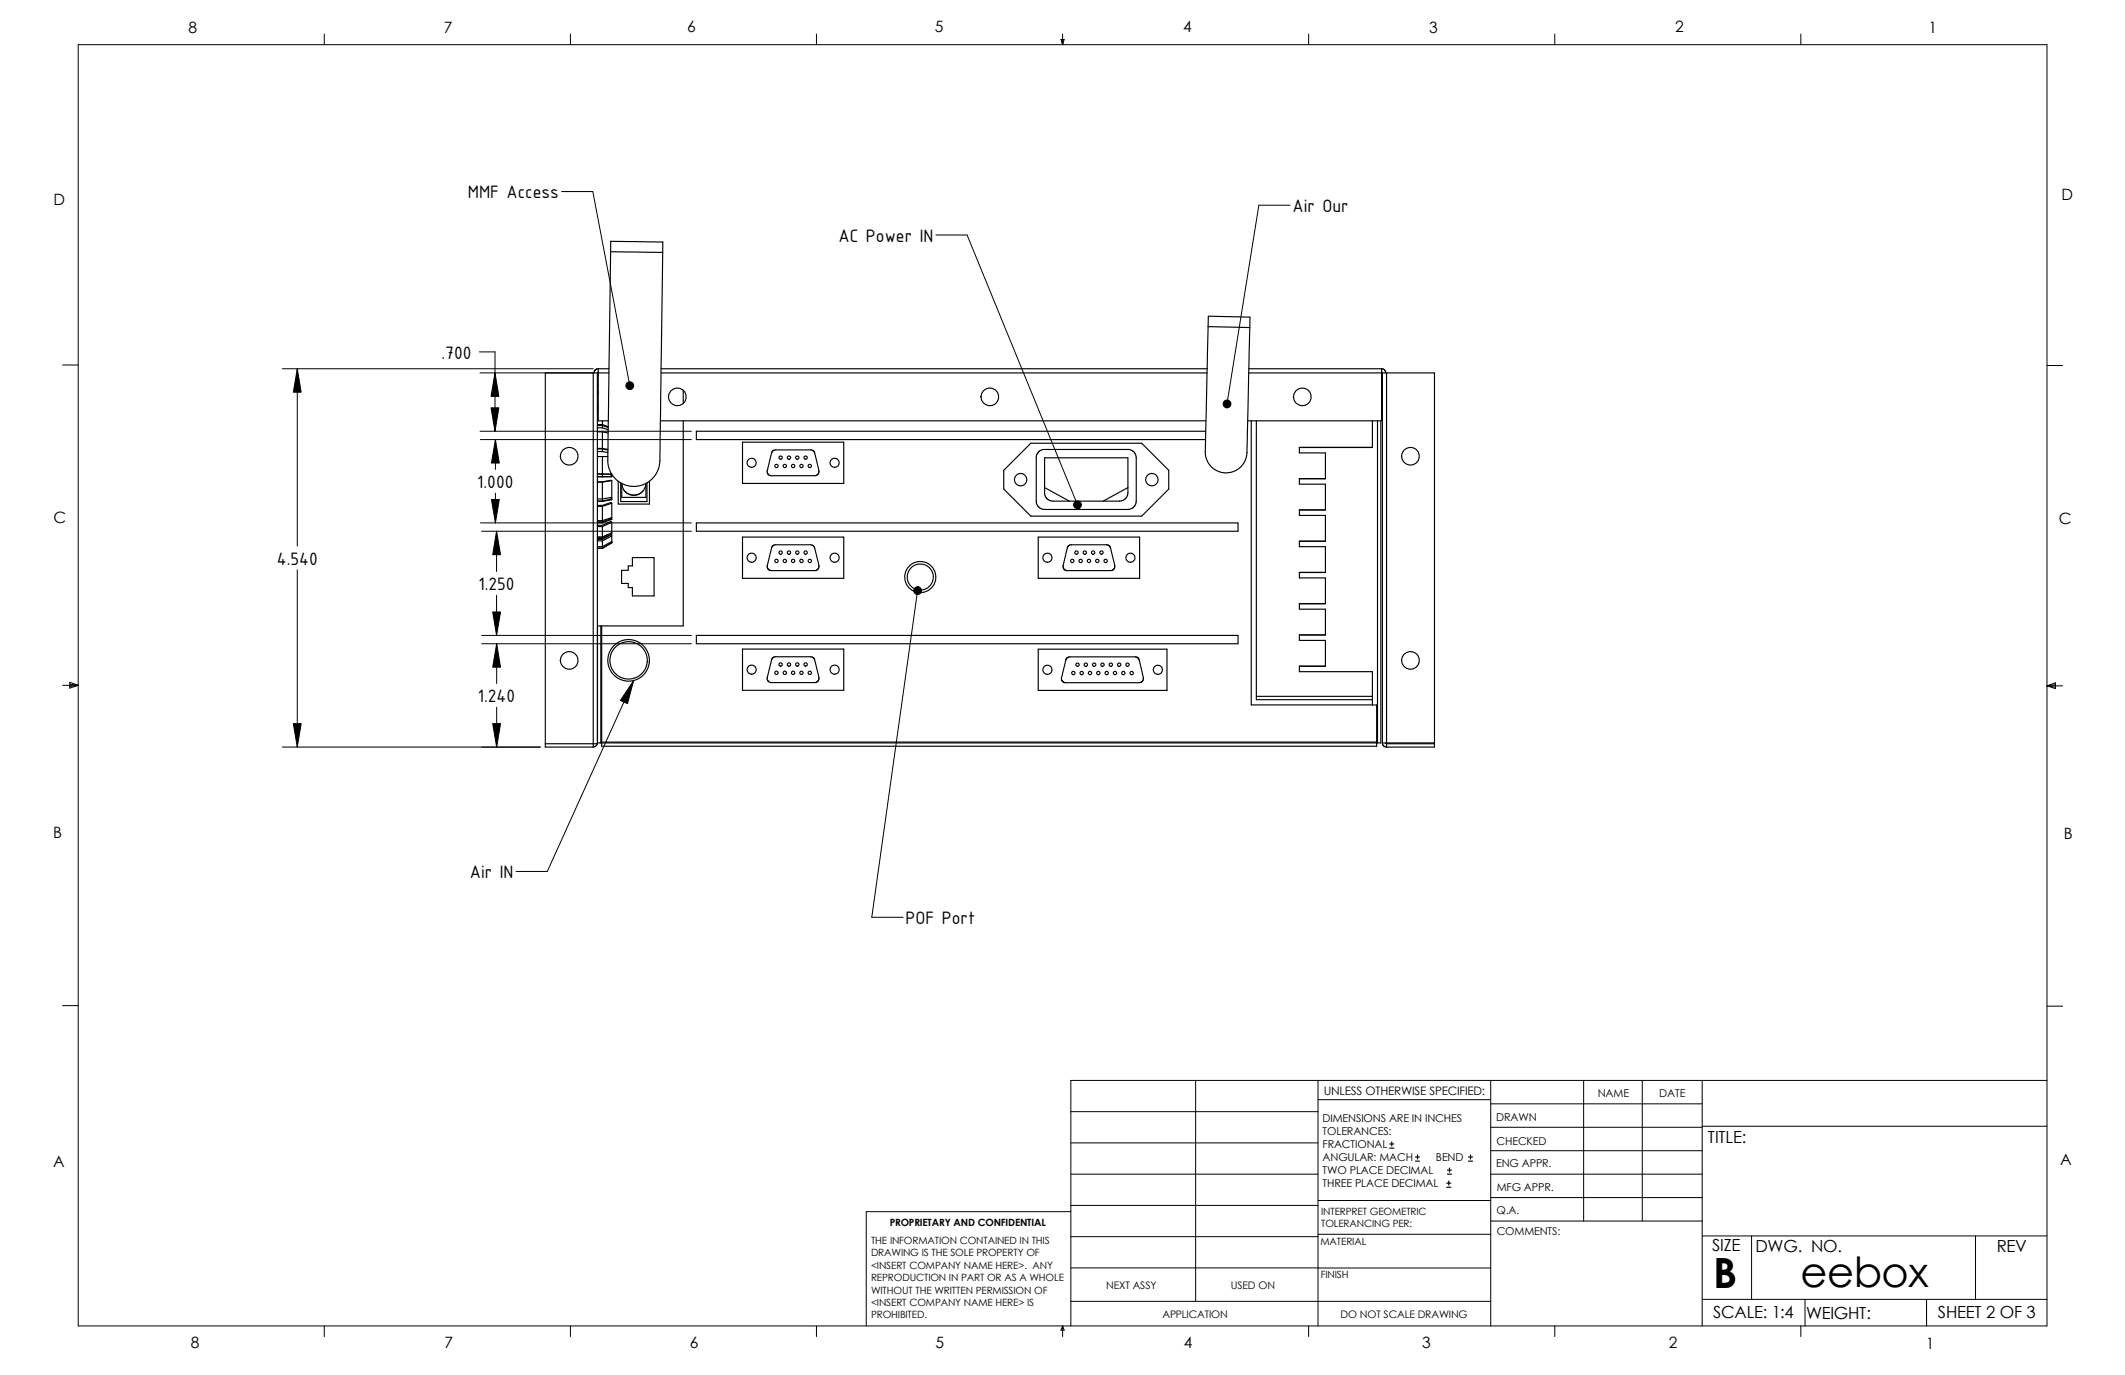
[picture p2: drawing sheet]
<svg xmlns="http://www.w3.org/2000/svg" width="432mm" height="279mm" viewBox="0 0 432 279" stroke-linecap="round" stroke-linejoin="round" font-family="sans-serif">
<g fill="none" stroke="#000" stroke-width=".2">
<path d="M15.9 9.1h400v260.3h-400zM65.9 6.9v2.2M115.9 6.9v2.2M165.9 6.9v2.2M215.6 8h.6l-.3 1.1zM215.7 8l.2 1.1M215.9 6.9v2.2M216 8l-.1 1.1M265.9 6.9v2.2M315.9 6.9v2.2M365.9 6.9v2.2M114.1 38.9h6.4l7.5 39.5"/>
<path d="M190.2 47.8h6.3l22.4 54.8M262.1 41.7h-6.3l-6.5 40.4M12.7 74.2h3.2M57.4 74.9h63.1M60.4 74.9l.8 4.8h-1.6zM60.4 74.9v36.1M97.4 71.5h3.2v16.1M97.5 75.8h23M100.6 75.8l.8 4.7h-1.6zM127.5 77.7a.8 .8 0 0 1 1.2 .3 .8 .8 0 0 1-.6 1.1l-.1-.7 .1 .7a.8 .8 0 0 1-.8-.4 .8 .8 0 0 1 .2-1zM415.9 74.3h3.2M97.5 87.6h43"/>
<path d="M97.6 89.3h42.9M99.8 82.9h1.6l-.8 4.7zM100.7 89.3l.8 4.8h-1.6zM100.7 89.3v6.1M248.8 81.4a.8 .8 0 0 1 1.3 .5 .8 .8 0 0 1-.9 1l.1-.8-.1 .8a.8 .8 0 0 1-.6-.6 .8 .8 0 0 1 .2-.9zM60.4 115.8v36M97.6 106.3h42.9M97.9 107.9h42.6M99.9 101.5h1.6l-.8 4.8zM100.7 100.2v6.1M100.9 107.9l.8 4.8h-1.6zM100.9 107.9v8.2"/>
<path d="M185.9 119.5l.7-.3-.1 .8 .1-.8a.79 .79 0 0 1 .6 1.1 .79 .79 0 0 1-1.1 .4 .79 .79 0 0 1-.2-1.2zM218.3 102.1a.8 .8 0 0 1 1.3 0 .8 .8 0 0 1-.4 1.2l-.3-.7 .3 .7a.8 .8 0 0 1-.9-.3 .8 .8 0 0 1 0-.9zM12.7 139.3h3.2M14.2 138.6l1.7 .7-1.7 .5zM14.2 139l1.7 .3M15.9 139.3l-1.7 .2M97.9 129.1h42.6M97.9 130.8h42.6M100.1 124.4h1.6l-.8 4.7zM100.9 120.9v8.2M100.9 130.8l.8 4.8h-1.6zM100.9 130.8v8.1"/>
<path d="M128.7 138.3l-1.2 4.7-1.4-.7zM128.7 138.3l-17.5 38.8h-6.3M186.5 120l-9.4 66.4h6.4M415.9 139.4l1.8 .2M415.9 139.4l1.8-.7v1.2zM415.9 139.4h3.2M417.7 139.1l-1.8 .3M57.4 151.8h52.4M59.6 147h1.6l-.8 4.8zM100.1 147h1.6l-.8 4.8zM100.9 143.7v8.1M12.7 204.3h3.2"/>
<path d="M243 219.5v44.9M267.8 219.5v49.9M302.9 219.5v49.9M321.8 219.5v28.6M333.7 219.5v28.6M345.9 219.5v49.9M415.9 219.5h-198.3v49.9M415.9 204.4h3.2M217.6 225.9h50.2M217.6 238.6h50.2M217.6 232.2h50.2M267.8 223.5h35.1"/>
<path d="M302.9 238.6h43M302.9 224.3h43M302.9 229.1h43M302.9 233.8h43M345.9 228.9h70M217.6 246.2h-41.6v23.2M217.6 257.6l85.3 .1M217.6 244.9h50.2M217.6 251.3h50.2M267.8 243.9h35.1M267.8 250.8h35.1M302.9 243.4h43"/>
<path d="M302.9 248.1h43M345.9 251.1h70M355.9 251.1v12.9M401.4 251.1v12.9M65.9 269.4v2.2M115.9 269.4v2.2M165.9 269.4v2.2M215.9 269.4l.3 .9h-.6zM215.9 269.4v2.2M217.6 264.4h85.3M265.9 269.4v2.2M315.9 269.4v2.2"/>
<path d="M345.9 264h70M365.9 269.4v2.2M366.8 264v5.4M391.5 264v5.4"/>
</g>
<g fill="none" stroke="#000" stroke-width=".23">
<path d="M124.1 51.2l-.6 42.8 .5 1.8 1.1 1.6 1.5 1 1.1 .3 1 .1h.9l1.3-.4 1.4-.9 1.1-1.3 .6-2 .7-42.9M124.1 51.2l10.6 .1M124.1 51.2v-2.2l4.4 .1 6.2 .1v2.1M120.5 75.8v76M121.4 75.8h-10.6v76h9.7M121.4 79.5h.2M121.4 79.8h.2M121.4 78.4h.2M121.4 78.2h.2M121.4 76.4h.2M121.4 75.8v75.3h-10.6M121.4 76.3h.2"/>
<path d="M121.6 74.9l-.7 .3-.2 .6M121.6 75.6l-.2 .2M121.6 75.8h2.1M121.6 74.9v10.6h2M121.6 74.9h2.2M134.3 75.8h111M134.3 74.9h111M138.8 79.3v2.7M245.5 66.4l-.6 25.9 .5 1.6 .9 1.1 1.5 .9 1.2 .2 1.3-.2 1.4-.7 1.1-1.1 .5-1.5 .7-26M245.5 66.4l8.5 .2M245.5 66.4v-2.1h.8l7.7 .2v2.1M253.7 75.8h27"/>
<path d="M253.8 74.9h26.9M280.7 74.9l.7 .3 .2 .6M280.7 75.6l.2 .2M280.7 74.9v10.6h-27.2M280.9 75.8h10.6v75.2h-10.6M280.9 75.8v75.2M281.7 75.8v75.2M121.4 92.8h2.1M121.4 96.3l2.9 .1M121.4 87.8h1M121.4 91.1h1M121.4 98h1"/>
<path d="M121.4 91.2h1M121.4 83.4h.2M121.4 86.3h1M121.4 86.5h1M121.4 82.3h.2M121.4 82.5h.2M121.4 80.2h.2M121.4 80h.2M121.4 82.9h.2M121.4 86.9h1M121.4 96.9h2.9M121.4 91.8h1"/>
<path d="M122.4 85.5v.8M122.4 86.5v.4M122.4 87.8v3.3M122.4 91.2v.6M122.4 92.8v4.1h1.9M122.4 98v3.8M122.4 91.1l1.1 .2M122.4 87.8l1.2 .2M122.4 91.2l1.1 .2M122.4 86.3l1.2 .4M122.4 86.5l1.2 .4M122.4 86.9l1.2 .4"/>
<path d="M122.4 91.8l1.1 .1M124.3 96.4h-.1v.5M124.3 96.4v.5M124.3 97.7v3.8M124.3 97.7l-1.9 .3M124.3 97.7l-2.9 .2M125.6 97.8v4.6h6.4v-4.6M126.1 98.1v3.8h5.4v-3.8M126.3 98.2a2.46 2.46 0 0 0 2.5 2.4 2.46 2.46 0 0 0 2.5-2.4v2.9h-5zM126.8 99.7h.1M126.9 99.7a2.43 2.43 0 0 0 3.8 0M130.8 99.7h-.1"/>
<path d="M134.2 85.5h110.8M138.8 85.5v41.7h-17.4M150.9 89.9h20.5v8.3h-20.5zM166.4 95.6v.4l-.2 .4-.6 .3h-9l-.4-.2-.3-.6 .9-3.9 .2-.4 .4-.2 7.7 .1 .4 .5 .9 3.6M204 95.6l5.5-5.5h22.5l5.5 5.5v3.8l-5.5 5.5h-22.5l-5.5-5.5zM210.9 91.9l.5-.4 .6-.2h17.4l.6 .2 .7 .7 .2 .8v8.8l-.2 .9-.7 .6-.8 .2h-16.9l-.9-.2-.5-.4-.3-.8v-9.3zM212.3 93h16.9v7.1l-.2 .7-.7 .8-.8 .2h-13.5l-.7-.1-.7-.5-.3-.8zM212.3 99.1l5 2.7M229.2 99.1l-5 2.7M245 87.6h-103.5v1.7h103.5M254.3 85.5v57.7l25.6 .1M255.3 85.5v56.7h23.6"/>
<path d="M278.9 85.5v5.4h-14.9v1.1h5.3v5.3h-5.3v1.1h5.3v5.2h-5.3v1.1h5.3v5.3h-5.3v1.1h5.3v5.2h-5.3v1.1h5.3v5.3h-5.3v1.1h5.3v5.2h-5.3v1.1h5.3v5.3h-5.3v1.1h14.9v6.8M279.9 85.5v65.5M280.6 85.5v65.5h-.7M121.4 111.4h1M121.4 102.9h1M121.4 107h1M121.4 109.9h1M121.4 111.1h1M121.4 109.2h1M121.4 106h1M121.4 101.8h1M122.4 102.9v3.1"/>
<path d="M122.4 107v2.2M122.4 109.9v1.2M123.4 108.7l-1 .5M124.2 108.3l.1 .2M124.2 101.1v.4M124.2 105.2v.2M124.2 105.4l.1 .1M124.2 105.4l-1.8 .6M124.2 101.5l-1.8 .3M124.2 101.5h.1M124.2 110.1l.1 .2M124.3 110.1v.1"/>
<path d="M124.3 102.3v3.2M124.3 106.1v2.4M124.3 108.9v1.3M124.3 110.3h.1M124.3 101.1l-1.9 .3h-1M124.3 105.2l-1.9 .6h-1M124.3 102.3l-1.9 .6M124.3 102.3l-.1-.2-1.8 .6h-1M124.3 106.1l-.1-.2-1.8 .8h-1M124.3 106.1l-1.9 .9M124.3 108.3l-1.9 .8h-1M124.3 108.9l-.1-.3-1.8 1h-1"/>
<path d="M124.3 108.9l-1.9 1M124.3 110l-1.9 1.1M124.3 110.3l-1.9 1.1M124.3 110.2h-.1M124.3 108.5l-1.9 .9h-1M124.3 105.5l-1.9 .7h-1M124.3 101.5l-1.9 .4h-1M128.5 113.3h4.4v7.8h-4.4v-1.7h-.8v-.8h-1.4v-2.7h1.4v-.9h.8zM141.5 106.3h110.1v1.6h-110.1zM150.9 109.1h20.5v8.4h-20.5zM166.4 114.9l-.2 .8-.6 .3h-8.9l-.6-.3-.2-.6 .9-3.8 .2-.4 .4-.2 7.7 .1 .4 .5 .9 3.6M211 109.1h20.6v8.4h-20.6z"/>
<path d="M217.1 111l.4-.3h7.6l.5 .6 .9 3.6v.6l-.4 .3-.4 .2-9.2-.1-.4-.4-.1-.4 .9-3.8zM122.1 127.2v23.8M122.3 127.2v24.4h157.4v-8.3M141.5 129.1h110.1v1.7h-110.1zM150.9 131.9h20.5v8.4h-20.5zM166.4 137.6v.4l-.2 .4-.6 .3h-9l-.5-.3-.2-.5 .9-3.9 .2-.4 .4-.1h7.7l.4 .5 .9 3.6M211 131.9h26.1v8.4h-26.1zM216.7 133.8l.5-.3h13.7l.6 .5 .8 3.7v.4l-.3 .5-.5 .1h-15.2l-.4-.3-.2-.6zM121.4 151.1l-.4 .5-.5 .2M121.4 151h158.5M122.3 150.8h157.4M255.3 141.5h23.6"/>
<path d="M280.9 151l.2 .5 .6 .3M281.6 151l.1 .1M281.7 151.1h9.8v.7h-9.8M281.7 151.1v.7M282.4 233.3h.8M282.4 232.5h.8M282.8 232v.9M287.6 235.9h.8M287.6 235.1h.8M288 234.7v.8M294.1 238.6h.9M294.1 237.8h.9"/>
<path d="M294.4 240v.8M294.5 237.3v.9M298.4 235.9h.8M298.4 235.1h.8M298.8 234.7v.8M294 241.3h.8M294 240.4h.8"/>
<circle cx="115.7" cy="92.7" r="1.81"/>
<circle cx="137.6" cy="80.6" r="1.81"/>
<circle cx="152.7" cy="94" r=".93"/>
<circle cx="157.8" cy="94.7" r=".34"/>
<circle cx="158.6" cy="93" r=".34"/>
<circle cx="159.5" cy="94.7" r=".34"/>
<circle cx="160.3" cy="93" r=".34"/>
<circle cx="161.2" cy="94.7" r=".34"/>
<circle cx="162" cy="93" r=".34"/>
<circle cx="162.9" cy="94.7" r=".34"/>
<circle cx="163.7" cy="93" r=".34"/>
<circle cx="164.6" cy="94.7" r=".34"/>
<circle cx="169.6" cy="94" r=".93"/>
<circle cx="201.1" cy="80.6" r="1.81"/>
<circle cx="207.4" cy="97.5" r="1.26"/>
<circle cx="234.1" cy="97.5" r="1.26"/>
<circle cx="264.6" cy="80.6" r="1.81"/>
<circle cx="286.6" cy="92.7" r="1.81"/>
<circle cx="152.7" cy="113.3" r=".93"/>
<circle cx="157.8" cy="114" r=".34"/>
<circle cx="158.6" cy="112.3" r=".34"/>
<circle cx="159.5" cy="114" r=".34"/>
<circle cx="160.3" cy="112.3" r=".34"/>
<circle cx="161.2" cy="114" r=".34"/>
<circle cx="162" cy="112.3" r=".34"/>
<circle cx="162.9" cy="114" r=".34"/>
<circle cx="163.7" cy="112.3" r=".34"/>
<circle cx="164.5" cy="114" r=".34"/>
<circle cx="169.6" cy="113.3" r=".93"/>
<circle cx="187" cy="117.3" r="3.2"/>
<circle cx="187" cy="117.3" r="2.67"/>
<circle cx="212.8" cy="113.3" r=".93"/>
<circle cx="217.9" cy="114" r=".34"/>
<circle cx="218.7" cy="112.3" r=".34"/>
<circle cx="219.6" cy="114" r=".34"/>
<circle cx="220.4" cy="112.3" r=".34"/>
<circle cx="221.3" cy="114" r=".34"/>
<circle cx="222.1" cy="112.3" r=".34"/>
<circle cx="223" cy="114" r=".34"/>
<circle cx="223.8" cy="112.3" r=".34"/>
<circle cx="224.7" cy="114" r=".34"/>
<circle cx="229.7" cy="113.3" r=".93"/>
<circle cx="115.7" cy="134.2" r="1.81"/>
<circle cx="127.7" cy="134.2" r="4.2"/>
<circle cx="127.7" cy="134.2" r="3.8"/>
<circle cx="152.7" cy="136.1" r=".93"/>
<circle cx="157.8" cy="136.7" r=".34"/>
<circle cx="158.6" cy="135" r=".34"/>
<circle cx="159.5" cy="136.7" r=".34"/>
<circle cx="160.3" cy="135" r=".34"/>
<circle cx="161.2" cy="136.7" r=".34"/>
<circle cx="162" cy="135" r=".34"/>
<circle cx="162.9" cy="136.7" r=".34"/>
<circle cx="163.7" cy="135" r=".34"/>
<circle cx="164.6" cy="136.7" r=".34"/>
<circle cx="169.6" cy="136.1" r=".94"/>
<circle cx="212.8" cy="136.1" r=".93"/>
<circle cx="218.1" cy="136.8" r=".34"/>
<circle cx="219" cy="135.1" r=".34"/>
<circle cx="219.8" cy="136.8" r=".34"/>
<circle cx="220.6" cy="135.1" r=".34"/>
<circle cx="221.5" cy="136.8" r=".34"/>
<circle cx="222.3" cy="135.1" r=".34"/>
<circle cx="223.2" cy="136.8" r=".34"/>
<circle cx="224" cy="135.1" r=".34"/>
<circle cx="224.9" cy="136.8" r=".34"/>
<circle cx="225.7" cy="135.1" r=".34"/>
<circle cx="226.6" cy="136.8" r=".34"/>
<circle cx="227.4" cy="135.1" r=".34"/>
<circle cx="228.3" cy="136.8" r=".34"/>
<circle cx="229.1" cy="135.1" r=".34"/>
<circle cx="230" cy="136.8" r=".34"/>
<circle cx="235.3" cy="136.1" r=".93"/>
<circle cx="286.6" cy="134.2" r="1.81"/>
</g>
<g fill="#000">
<path d="M60.4 74.9l.8 4.8h-1.6zM100.6 75.8l.8 4.7h-1.6zM99.8 82.9h1.6l-.8 4.7zM100.7 89.3l.8 4.8h-1.6zM99.9 101.5h1.6l-.8 4.8zM100.9 107.9l.8 4.8h-1.6zM100.1 124.4h1.6l-.8 4.7zM100.9 130.8l.8 4.8h-1.6zM128.7 138.3l-1.2 4.7-1.4-.7zM59.6 147h1.6l-.8 4.8zM100.1 147h1.6l-.8 4.8z"/>
<path d="M127.5 77.7a.8 .8 0 0 1 1.2 .3 .8 .8 0 0 1-.6 1.1l-.1-.7 .1 .7a.8 .8 0 0 1-.8-.4 .8 .8 0 0 1 .2-1z" fill-rule="evenodd"/>
<path d="M248.8 81.4a.8 .8 0 0 1 1.3 .5 .8 .8 0 0 1-.9 1l.1-.8-.1 .8a.8 .8 0 0 1-.6-.6 .8 .8 0 0 1 .2-.9z" fill-rule="evenodd"/>
<path d="M185.9 119.5l.7-.3-.1 .8 .1-.8a.79 .79 0 0 1 .6 1.1 .79 .79 0 0 1-1.1 .4 .79 .79 0 0 1-.2-1.2z" fill-rule="evenodd"/>
<path d="M218.3 102.1a.8 .8 0 0 1 1.3 0 .8 .8 0 0 1-.4 1.2l-.3-.7 .3 .7a.8 .8 0 0 1-.9-.3 .8 .8 0 0 1 0-.9z" fill-rule="evenodd"/>
</g>
<g font-size="8.5">
<text x="348.1" y="261.7">B</text>
<text x="365.9" y="261.6">eebox</text>
</g>
<g font-size="3.9">
<text x="95.1" y="40.3">MMF Access</text>
<text x="262.6" y="43.1">Air Our</text>
<text x="170.4" y="49.1">AC Power IN</text>
<text x="89.7" y="72.9">.700</text>
<text x="97" y="99.2">1.000</text>
<text x="56.2" y="114.8">4.540</text>
<text x="97.2" y="119.9">1.250</text>
<text x="97.1" y="142.7">1.240</text>
<text x="95.5" y="178.5">Air IN</text>
<text x="184" y="187.8">POF Port</text>
</g>
<g font-size="3.4">
<text x="347" y="232.3">TITLE:</text>
<text x="347.9" y="254.3">SIZE</text>
<text x="356.7" y="254.3">DWG. NO.</text>
<text x="405.7" y="254.4">REV</text>
<text x="348.1" y="267.9">SCALE: 1:4</text>
<text x="367" y="268">WEIGHT:</text>
<text x="393.8" y="267.9">SHEET 2 OF 3</text>
</g>
<g font-size="3.2">
<text x="38.3" y="6.7">8</text>
<text x="90.2" y="6.8">7</text>
<text x="139.7" y="6.5">6</text>
<text x="189.9" y="6.5">5</text>
<text x="240.4" y="6.6">4</text>
<text x="290.4" y="6.7">3</text>
<text x="340.4" y="6.6">2</text>
<text x="391.8" y="6.7">1</text>
<text x="10.9" y="41.6">D</text>
<text x="418.9" y="40.7">D</text>
<text x="10.8" y="106.3">C</text>
<text x="418.4" y="106.4">C</text>
<text x="10.8" y="170.2">B</text>
<text x="419.4" y="170.6">B</text>
<text x="10.8" y="237.2">A</text>
<text x="418.6" y="236.8">A</text>
<text x="38.8" y="273.9">8</text>
<text x="90.3" y="273.9">7</text>
<text x="140.2" y="273.8">6</text>
<text x="190.1" y="273.9">5</text>
<text x="240.5" y="273.8">4</text>
<text x="289" y="273.9">3</text>
<text x="339.1" y="273.9">2</text>
<text x="391.4" y="274.2">1</text>
</g>
<text font-size="2.4" x="269" y="222.4">UNLESS OTHERWISE SPECIFIED:</text>
<g font-size="2.2">
<text x="304" y="227.7">DRAWN</text>
<text x="324.7" y="222.9">NAME</text>
<text x="337.2" y="222.9">DATE</text>
<text x="268.8" y="228">DIMENSIONS ARE IN INCHES</text>
<text x="268.8" y="230.7">TOLERANCES:</text>
<text x="268.8" y="233.3">FRACTIONAL</text>
<text x="304.1" y="232.6">CHECKED</text>
<text x="268.8" y="236">ANGULAR: MACH</text>
<text x="268.8" y="238.6">TWO PLACE DECIMAL</text>
<text x="291.8" y="236">BEND</text>
<text x="304" y="237.2">ENG APPR.</text>
<text x="268.8" y="241.3">THREE PLACE DECIMAL</text>
<text x="304.1" y="242">MFG APPR.</text>
<text x="304.1" y="246.7">Q.A.</text>
<text x="304.1" y="250.9">COMMENTS:</text>
</g>
<g font-size="2.1">
<text x="224.8" y="262">NEXT ASSY</text>
<text x="250.1" y="262">USED ON</text>
<text x="236.2" y="267.8">APPLICATION</text>
<text x="272.4" y="267.9">DO NOT SCALE DRAWING</text>
</g>
<g font-size="2">
<text x="180.8" y="249.2">PROPRIETARY AND CONFIDENTIAL</text>
<text x="268.5" y="249.4">TOLERANCING PER:</text>
<text x="268.5" y="246.8">INTERPRET GEOMETRIC</text>
<text x="177" y="257.8">&lt;INSERT COMPANY NAME HERE&gt;. ANY</text>
<text x="177" y="255.3">DRAWING IS THE SOLE PROPERTY OF</text>
<text x="177" y="252.8">THE INFORMATION CONTAINED IN THIS</text>
<text x="268.3" y="252.9">MATERIAL</text>
<text x="177" y="262.9">WITHOUT THE WRITTEN PERMISSION OF</text>
<text x="177" y="260.3">REPRODUCTION IN PART OR AS A WHOLE</text>
<text x="268.4" y="259.7">FINISH</text>
<text x="177" y="267.9">PROHIBITED.</text>
<text x="177" y="265.4">&lt;INSERT COMPANY NAME HERE&gt; IS</text>
</g>
</svg>
